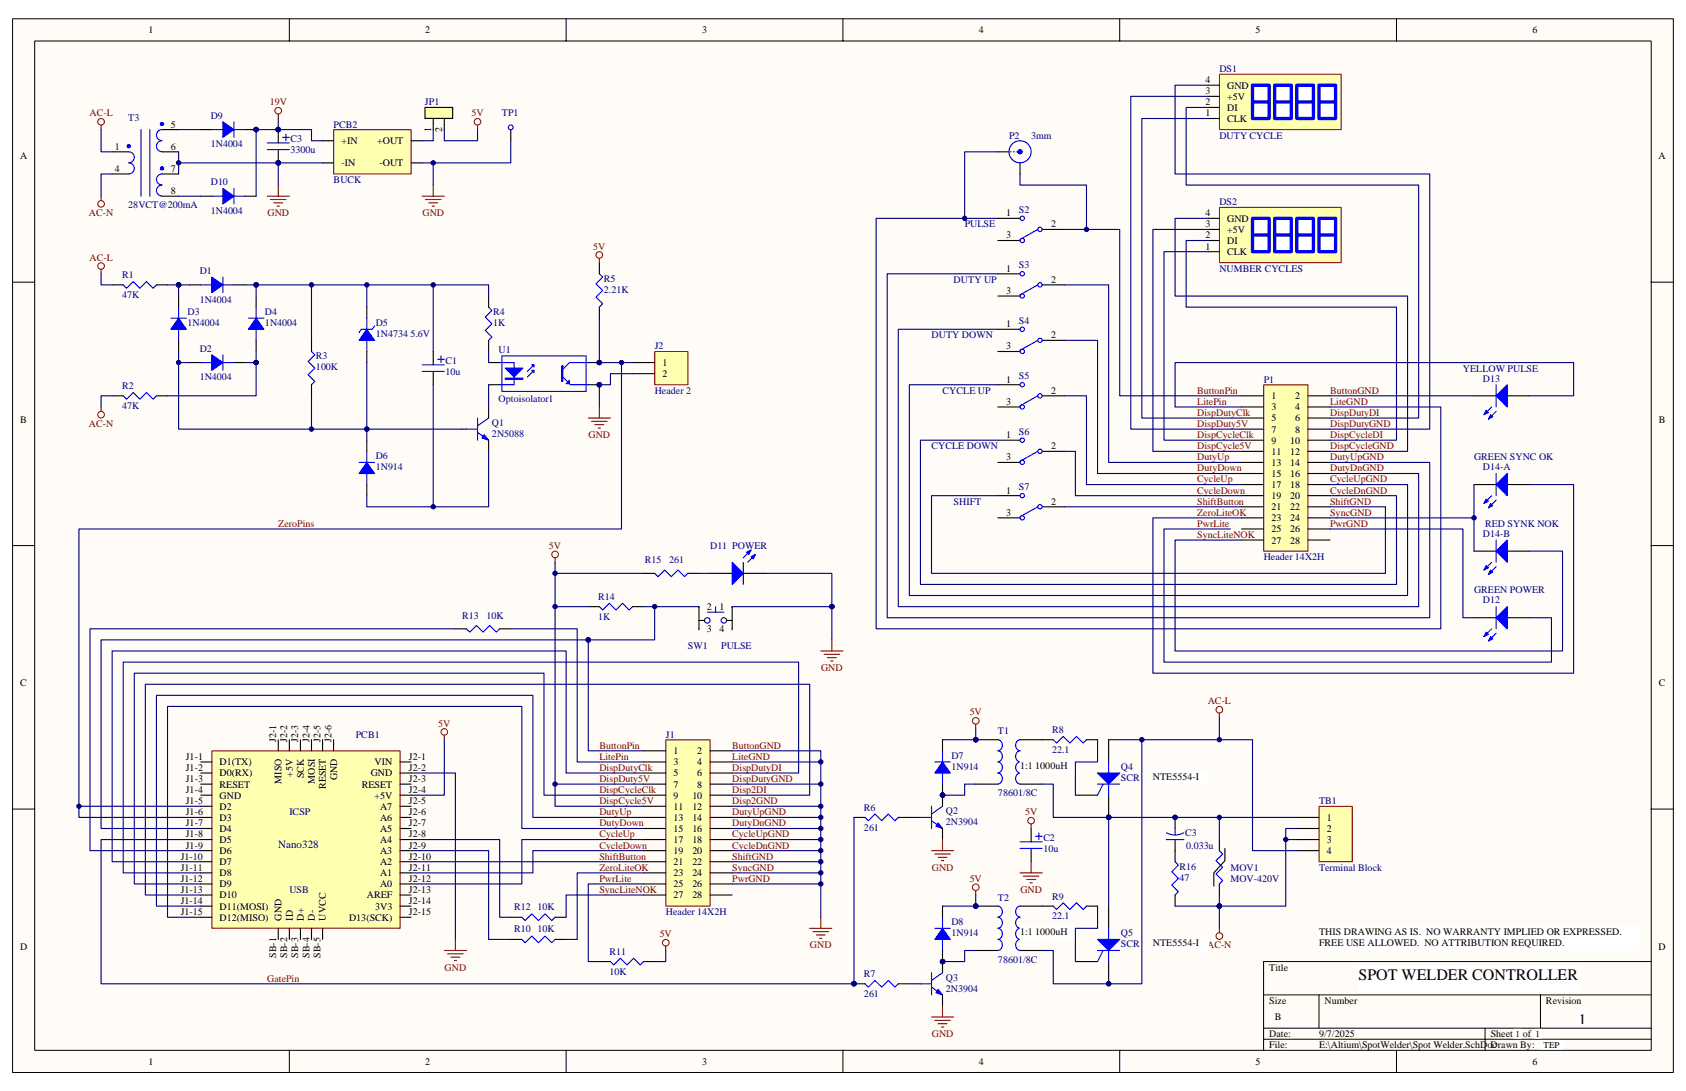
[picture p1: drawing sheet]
<svg xmlns="http://www.w3.org/2000/svg" width="432mm" height="279mm" viewBox="0 0 432 279" stroke-linecap="round" stroke-linejoin="round" font-family="sans-serif">
<path d="M3.2 4.8h425.4v269.9h-425.4z" fill="#fffcf8"/>
<path d="M3.2 4.8h425.4v269.9h-425.4z" fill="none" stroke="#000" stroke-width=".26"/>
<path d="M8.9 10.5h414v258.5h-414z" fill="#fffcf8"/>
<g fill="none" stroke="#000" stroke-width=".26">
<path d="M8.9 10.5h414v258.5h-414zM74.1 4.8v5.7M145 4.8v5.7M215.9 4.8v5.7M286.8 4.8v5.7M357.7 4.8v5.7M3.2 72.3h5.7M422.9 72.3h5.6M3.2 139.7h5.7M422.9 139.7h5.6M3.2 207.2h5.7M422.9 207.2h5.6"/>
<path d="M323.6 254.8h99.3M337.8 254.8v8.5M394.5 254.8v8.5M422.9 246.3h-99.3v22.7M74.1 269v5.7M145 269v5.7M215.9 269v5.7M286.8 269v5.7M323.6 263.3h99.3M323.6 266.1h99.3M357.7 269v5.7M380.3 263.3v5.7"/>
</g>
<path d="M111 28.2v5M111 28.2l-1 1.5M111 28.2l.9 1.5M113.8 28.2v5M113.8 28.2l-.9 1.5M113.8 28.2l.9 1.5" fill="none" stroke="#000" stroke-width=".28"/>
<path d="M108.8 27.5v2.8h7.1v-2.8z" fill-rule="evenodd" fill="#ffffb0" stroke="#000" stroke-width=".28"/>
<g fill="none" stroke="#00f" stroke-width=".28">
<path d="M33 38.9a1.41 1.41 0 0 1 1.4 1.4 1.41 1.41 0 0 1-1.4 1.4M41.5 36a1.4 1.4 0 0 0-1.4 1.5 1.4 1.4 0 0 0 1.4 1.3M41.5 33.2a1.41 1.41 0 0 0-1.4 1.4 1.41 1.41 0 0 0 1.4 1.4M54.3 33.2h2.8M59.9 33.2h2.9M59.9 31.2v4M68.4 36.6h5.7M68.4 38.3h5.7M72.4 35.2h1.7M73.2 34.3v1.7M33 41.7a1.41 1.41 0 0 1 1.4 1.4 1.41 1.41 0 0 1-1.4 1.4M41.5 44.6a1.42 1.42 0 0 0-1.4 1.4 1.42 1.42 0 0 0 1.4 1.4 1.41 1.41 0 0 0-1.4 1.4 1.41 1.41 0 0 0 1.4 1.4"/>
<path d="M54.3 50.2h2.8M59.9 48.3v3.9M59.9 50.2h2.9M31.6 73l.8 .8 1.7-1.7 1.7 1.7 1.7-1.7 1.7 1.7 .9-.8M45.7 78.7v2.8M51.4 73h2.9M57.1 73h2.8M57.1 71v4M65.6 78.7v2.8M125.1 78.7l.9 .8-1.7 1.7 1.7 1.7-1.7 1.7 1.7 1.7-.9 .9M153.5 70.1l.8 .9-1.7 1.7 1.7 1.7-1.7 1.7 1.7 1.7-.8 .9M43.8 81.5h3.9"/>
<path d="M45.7 84.3v2.9M51.4 92.9h2.9M57.1 90.9v3.9M57.1 92.9h2.8M63.6 81.5h4M65.6 84.3v2.9M79.8 90l.8 .9-1.7 1.7 1.7 1.7-1.7 1.7 1.7 1.7-.8 .8M93.9 81.5v2.8M93.9 87.2v2.8M95.9 83.5l-.5 .8h-2.9l-.5 .9M108.1 93.4h5.7M108.1 95.1h5.7"/>
<path d="M112.1 92h1.7M112.9 91.1v1.8M128 92.9h3.7v5.6h-3.7M128.5 91.1h21.6v9.1h-21.6zM136.8 94.8l-1.7 1.7M136.8 93.4l-1.7 1.7M144.1 96.5l2 2h4.6M150.7 92.9h-4.9l-1.7 1.7M31.6 101.4l.8 .8 1.7-1.7 1.7 1.7 1.7-1.7 1.7 1.7 .9-.8M92 118.4h3.9M93.9 115.6v2.8M119.5 109.9h2.8"/>
<path d="M122.3 107.1v5.6M122.3 110.7l2.8 2M125.1 107.1l-2.8 2M93.9 121.3v2.8M153.5 155.4l.8 .8 1.7-1.7 1.8 1.7 1.6-1.7 1.7 1.7 .9-.8M167.7 146.8l.8 .9 1.7-1.7 1.7 1.7 1.7-1.7 1.7 1.7 .9-.9M181.1 156.8h4.3M183.3 155.4v1.4M190.4 144v5.7M192.3 140.9l-1.9 2M193.5 142l-2 2M119.5 161l.8 .9 1.7-1.7 1.7 1.7 1.7-1.7 1.7 1.7 .9-.9"/>
<path d="M239.4 195.1h4M241.4 192.3v2.8M241.4 198v2.8M255.6 189.4a1.44 1.44 0 0 1 1.1 1.4 1.44 1.44 0 0 1-1.1 1.5 1.45 1.45 0 0 1 1.1 1.4 1.45 1.45 0 0 1-1.1 1.4M255.6 195.1a1.43 1.43 0 0 1 1.1 1.4 1.43 1.43 0 0 1-1.1 1.4M255.6 198a1.44 1.44 0 0 1 1.1 1.4 1.44 1.44 0 0 1-1.1 1.4M261.2 189.4a1.44 1.44 0 0 0-1.1 1.4 1.44 1.44 0 0 0 1.1 1.5 1.46 1.46 0 0 0-1.1 1.4 1.46 1.46 0 0 0 1.1 1.4M261.2 195.1a1.43 1.43 0 0 0-1.1 1.4 1.43 1.43 0 0 0 1.1 1.4M261.2 198a1.44 1.44 0 0 0-1.1 1.4 1.44 1.44 0 0 0 1.1 1.4M269.7 189.4l.9 .9 1.7-1.7 1.7 1.7 1.7-1.7 1.7 1.7 .9-.9M283.9 195.1v8.5M221.6 209.3l.8 .9 1.7-1.7 1.7 1.7 1.7-1.7 1.7 1.7 .9-.9"/>
<path d="M235.7 209.3h2.9M238.6 210.2l2.8 2M238.6 206.5v5.7M241.4 206.5l-2.8 2M261.2 215.6h5.7M261.2 217.3h5.7M265.2 214.2h1.7M266.1 213.3v1.7M281.1 200.8h5.7M282.5 200.8l-1.4 2.8M298.7 215h4.5M298.7 213.3a4.5 4.5 0 0 0 4.4 0"/>
<path d="M300.9 212.2v1.7M312.3 217.8l.8 .9-1.7 1.7 1.7 1.7-1.7 1.7 1.7 1.7-.8 .9M133.6 234.9l.9 .9 1.7-1.8 1.7 1.8 1.7-1.8 1.7 1.8 .9-.9M239.4 237.7h4M241.4 234.9v2.8M255.6 232.1a1.44 1.44 0 0 1 1.1 1.4 1.44 1.44 0 0 1-1.1 1.4M255.6 234.9a1.43 1.43 0 0 1 1.1 1.4 1.43 1.43 0 0 1-1.1 1.4 1.46 1.46 0 0 1 1.1 1.4 1.46 1.46 0 0 1-1.1 1.5 1.45 1.45 0 0 1 1.1 1.4 1.45 1.45 0 0 1-1.1 1.4M261.2 232.1a1.44 1.44 0 0 0-1.1 1.4 1.44 1.44 0 0 0 1.1 1.4M261.2 234.9a1.43 1.43 0 0 0-1.1 1.4 1.43 1.43 0 0 0 1.1 1.4 1.47 1.47 0 0 0-1.1 1.4 1.47 1.47 0 0 0 1.1 1.5 1.46 1.46 0 0 0-1.1 1.4 1.46 1.46 0 0 0 1.1 1.4M269.7 232.1l.9 .8 1.7-1.7 1.7 1.7 1.7-1.7 1.7 1.7 .9-.8M283.9 237.7v8.6M300.9 220.7l.9 .9-1.7 1.6 1.7 1.8-1.7 1.7 1.7 1.7-.9 .8"/>
<path d="M133.6 240.6l.9 .8 1.7-1.7 1.7 1.7 1.7-1.7 1.7 1.7 .9-.8M156.3 246.3l.9 .8 1.7-1.7 1.7 1.7 1.7-1.7 1.7 1.7 .8-.8M221.6 251.9l.8 .9 1.7-1.7 1.7 1.7 1.7-1.7 1.7 1.7 .9-.9M235.7 251.9h2.9M238.6 252.8l2.8 2M238.6 249.1v5.7M241.4 240.6v2.8M241.4 249.1l-2.8 2M281.1 243.4h5.7M282.5 243.4l-1.4 2.9"/>
<circle cx="181.1" cy="158.9" r=".7"/>
<circle cx="185.4" cy="158.9" r=".7"/>
</g>
<g fill="#00f" stroke="#00f" stroke-width=".28">
<path d="M281.1 198h5.7l-2.9 2.8z"/>
<path d="M281.1 240.6h5.7l-2.9 2.8z"/>
<path d="M129.4 94.3h4.5l-2.2 2.2z"/>
<path d="M136.2 93.4h.6v.6z"/>
<path d="M136.2 94.8h.6v.6z"/>
<path d="M145.8 97.4v.9h-.8z"/>
<path d="M187.5 144l2.9 2.8-2.9 2.9z"/>
<path d="M192.3 142.6l1.2-.6-.6 1.1z"/>
<path d="M191.2 141.4l1.1-.5-.5 1.1z"/>
<path d="M54.3 71l2.8 2-2.8 2z" fill-rule="evenodd"/>
<path d="M54.3 90.9l2.8 2-2.8 1.9z" fill-rule="evenodd"/>
<path d="M45.7 81.5l2 2.8h-3.9z" fill-rule="evenodd"/>
<path d="M65.6 81.5l2 2.8h-4z" fill-rule="evenodd"/>
<path d="M57.1 31.2l2.8 2-2.8 2z" fill-rule="evenodd"/>
<path d="M57.1 48.3l2.8 1.9-2.8 2z" fill-rule="evenodd"/>
<path d="M241.4 195.1l2 2.9h-4z" fill-rule="evenodd"/>
<path d="M241.4 237.7l2 2.9h-4z" fill-rule="evenodd"/>
<path d="M93.9 84.3l2 2.9h-3.9z" fill-rule="evenodd"/>
<path d="M124 111.3l1.1 1.4-1.7-.5z" fill-rule="evenodd"/>
<path d="M240.3 210.8l1.1 1.4-1.7-.6z" fill-rule="evenodd"/>
<path d="M240.3 253.4l1.1 1.4-1.7-.6z" fill-rule="evenodd"/>
<path d="M129.4 96.8h4.5v.3h-4.5z" fill-rule="evenodd"/>
<path d="M143.8 93.7v4h.3v-4z" fill-rule="evenodd"/>
<path d="M93.9 118.4l2 2.9h-3.9z" fill-rule="evenodd"/>
</g>
<g fill="none" stroke="#000" stroke-width=".28">
<path d="M28.7 38.9h4.3M41.5 33.2h4.2M41.5 38.9h4.2M51.4 33.2h2.9M62.8 33.2h2.8M71.3 33.2v3.4M71.3 38.3v3.4M28.7 44.6h4.3M41.5 50.2h4.2M41.5 44.6h4.2M51.4 50.2h2.9M62.8 50.2h2.8"/>
<path d="M28.7 73h2.9M40.1 73h2.8M45.7 75.8v2.9M48.6 73h2.8M59.9 73h2.9M65.6 75.8v2.9M93.9 78.7v2.8M125.1 75.8v2.9M153.5 67.3v2.8M153.5 78.7v2.8M45.7 87.2v2.8M48.6 92.9h2.8"/>
<path d="M59.9 92.9h2.9M65.6 87.2v2.8M79.8 87.2v2.8M79.8 98.5v2.9M93.9 90v2.9M111 90v3.4M111 95.1v3.4M125.1 87.2v2.8M125.1 92.9h2.9M125.1 98.5h2.9M150.7 98.5h2.8M150.7 92.9h2.8"/>
<path d="M28.7 101.4h2.9M40.1 101.4h2.8M93.9 112.7v2.9M118 109.9h1.5M125.1 104.2v2.9M125.1 112.7v2.9M93.9 124.1v2.8M150.7 155.4h2.8M162 155.4h2.8M164.8 146.8h2.9M176.2 146.8h2.8M179 158.9h1.4"/>
<path d="M179 155.4v5.6M179 155.4h.1M181.8 146.8h5.7M186.1 158.9h1.4M187.5 155.4h.1M187.5 155.4v5.6M190.4 146.8h5.6M116.6 161h2.9M128 161h2.8M179 161h.1M187.5 161h.1M241.4 189.4v2.9"/>
<path d="M249.9 189.4h5.7M261.2 189.4h8.5M278.3 189.4h2.8M283.9 189.4v5.7M218.7 209.3h2.9M230.1 209.3h2.8M234.3 209.3h1.4M241.4 200.8v5.7M241.4 212.2v2.8M249.9 200.8h5.7M261.2 200.8h5.7M264.1 212.2v3.4"/>
<path d="M264.1 217.3v3.4M275.4 203.6h5.7M283.9 203.6v5.7M300.9 209.3v2.9M300.9 215v5.7M312.3 215v2.8M313.7 217.3v3.1l-2.8 3.1v3.4M130.8 234.9h2.8M142.2 234.9h2.8M241.4 232.1v2.8M249.9 232.1h5.7M261.2 232.1h8.5"/>
<path d="M278.3 232.1h2.8M283.9 232.1v5.6M300.9 229.2v2.9M312.3 226.4v2.8M130.8 240.6h2.8M142.2 240.6h2.8M153.5 246.3h2.8M164.8 246.3h2.9M218.7 251.9h2.9M230.1 251.9h2.8M234.3 251.9h1.4M241.4 243.4v5.7"/>
<path d="M241.4 254.8v2.8M249.9 243.4h5.7M261.2 243.4h5.7M275.4 246.3h5.7M283.9 246.3v5.6"/>
</g>
<g fill="#000080" stroke="#000080" stroke-width=".26">
<circle cx="65.6" cy="33.2" r=".57"/>
<circle cx="241.4" cy="203.6" r=".56"/>
<circle cx="241.4" cy="246.2" r=".56"/>
<circle cx="218.7" cy="251.9" r=".56"/>
<circle cx="71.3" cy="33.2" r=".56"/>
<circle cx="71.3" cy="41.7" r=".55"/>
<circle cx="283.9" cy="209.3" r=".56"/>
<circle cx="283.9" cy="251.9" r=".56"/>
<circle cx="249.9" cy="189.4" r=".56"/>
<circle cx="249.9" cy="232" r=".56"/>
<circle cx="153.5" cy="92.8" r=".55"/>
<circle cx="153.5" cy="98.5" r=".56"/>
<circle cx="301" cy="209.3" r=".56"/>
<circle cx="79.8" cy="73" r=".56"/>
<circle cx="93.9" cy="73" r=".56"/>
<circle cx="111" cy="73" r=".57"/>
<circle cx="93.9" cy="109.9" r=".56"/>
<circle cx="79.8" cy="109.9" r=".56"/>
<circle cx="111" cy="129.8" r=".56"/>
</g>
<path d="M36.1 33.2v17M38.4 33.2v17" fill="none" stroke="#0000bf" stroke-width=".28"/>
<path d="M32.9 37.4h.2v.1h-.2zM41.4 31.7h.2v.2h-.2zM41.5 43l-.1 .2h.2l-.1-.2" fill="none" stroke="#00f" stroke-width=".85"/>
<g fill="none" stroke="#000080" stroke-width=".28">
<path d="M45.7 38.9v5.7M45.7 33.2h5.7M45.7 50.2h5.7M79.8 73v14.2M93.9 73v5.7M111 73v17M45.7 90v19.9h72.3M93.9 92.9v19.8M111 98.5v31.3M125.1 90v2.9M125.1 98.5v5.7M79.8 101.4v8.5"/>
<path d="M125.1 115.6v14.2h-31.2v-2.9M249.9 200.8h-2.8v2.8h-5.7M249.9 243.4h-2.8v2.9h-5.7"/>
</g>
<g fill="none" stroke="#800000" stroke-width=".26">
<circle cx="71.3" cy="28.4" r=".85"/>
<circle cx="153.5" cy="65.3" r=".85"/>
<circle cx="249.9" cy="184.6" r=".85"/>
<circle cx="264.1" cy="210.2" r=".84"/>
<circle cx="249.9" cy="227.2" r=".85"/>
</g>
<g fill="none" stroke="#800000" stroke-width=".28">
<path d="M71.3 29.2v1.2M68.4 50.2h5.7M69.3 51.1h3.9M70.1 51.9h2.3M71 52.8h.5M71.3 47.4v2.8M153.5 66.1v1.2M150.7 107.1h5.6M151.5 107.9h4M152.4 108.8h2.2M153.2 109.6h.6M153.5 104.2v2.9"/>
<path d="M249.9 185.5v1.1M238.6 217.8h5.6M239.4 218.7h4M240.3 219.6h2.2M241.4 215v2.8M264.1 211v1.2M241.1 220.4h.6M249.9 228.1v1.1M261.2 223.5h5.7M262.1 224.4h4M263 225.2h2.2M263.8 226.1h.6"/>
<path d="M264.1 220.7v2.8M241.4 257.6v2.9M238.6 260.5h5.6M239.4 261.3h4M240.3 262.2h2.2M241.1 263h.6"/>
</g>
<path d="M54.3 192.3h48.2v45.4h-48.2z" fill="#ffffb0"/>
<path d="M54.3 192.3h48.2v45.4h-48.2z" fill="none" stroke="#800000" stroke-width=".26"/>
<g fill="none" stroke="#000" stroke-width=".28">
<path d="M51.4 198h2.9M51.4 195.1h2.9M71.3 189.4v2.9M74.1 189.4v2.9M76.9 189.4v2.9M79.8 189.4v2.9M82.6 189.4v2.9M85.4 189.4v2.9M102.4 198h2.9M102.4 195.1h2.9M51.4 217.8h2.9M51.4 215h2.9"/>
<path d="M51.4 212.2h2.9M51.4 209.3h2.9M51.4 206.5h2.9M51.4 203.6h2.9M51.4 200.8h2.9M102.4 217.8h2.9M102.4 215h2.9M102.4 212.2h2.9M102.4 209.3h2.9M102.4 206.5h2.9M102.4 203.6h2.9M102.4 200.8h2.9"/>
<path d="M51.4 234.9h2.9M51.4 232.1h2.9M51.4 229.2h2.9M51.4 226.4h2.9M51.4 223.5h2.9M51.4 220.7h2.9M71.3 237.7v2.9M74.1 237.7v2.9M76.9 237.7v2.9M79.8 237.7v2.9M82.6 237.7v2.9M102.4 234.9h2.9"/>
<path d="M102.4 232.1h2.9M102.4 229.2h2.9M102.4 226.4h2.9M102.4 223.5h2.9M102.4 220.7h2.9"/>
</g>
<path d="M85.5 33.2h19.8v11.4h-19.8z" fill="#ffffb0"/>
<path d="M85.4 33.2h19.9v11.4h-19.9z" fill="none" stroke="#800000" stroke-width=".26"/>
<path d="M82.6 36h2.8M105.3 36h2.8M82.6 41.7h2.8M105.3 41.7h2.8" fill="none" stroke="#000" stroke-width=".28"/>
<path d="M337.8 206.5h8.5v14.2h-8.5z" fill="#ffffb0"/>
<path d="M337.8 206.5h8.5v14.2h-8.5z" fill="none" stroke="#800000" stroke-width=".26"/>
<path d="M332.1 209.3h5.7M332.1 212.2h5.7M332.1 215h5.7M332.1 217.8h5.7" fill="none" stroke="#000" stroke-width=".28"/>
<path d="M170.5 189.5h11.4v42.6h-11.4z" fill="#ffffb0"/>
<g fill="none" stroke="#800000" stroke-width=".26">
<path d="M170.5 189.5h11.4v42.6h-11.4z"/>
<circle cx="25.9" cy="31.2" r=".84"/>
<circle cx="122.3" cy="31.2" r=".84"/>
<circle cx="25.9" cy="52.2" r=".84"/>
<circle cx="25.9" cy="68.1" r=".84"/>
<circle cx="25.9" cy="106.2" r=".85"/>
</g>
<g fill="none" stroke="#000" stroke-width=".28">
<path d="M130.8 33.2v2.8M164.8 192.3h5.7M164.8 195.1h5.7M164.8 198h5.7M181.8 192.3h5.7M181.8 195.1h5.7M181.8 198h5.7M164.8 200.8h5.7M164.8 203.6h5.7M164.8 206.5h5.7M164.8 209.3h5.7M164.8 212.2h5.7"/>
<path d="M164.8 215h5.7M164.8 217.8h5.7M181.8 200.8h5.7M181.8 203.6h5.7M181.8 206.5h5.7M181.8 209.3h5.7M181.8 212.2h5.7M181.8 215h5.7M181.8 217.8h5.7M164.8 220.7h5.7M164.8 223.5h5.7M164.8 226.4h5.7"/>
<path d="M164.8 229.2h5.7M181.8 220.7h5.7M181.8 223.5h5.7M181.8 226.4h5.7M181.8 229.2h5.7"/>
</g>
<path d="M25.9 32.1v1.1M122.3 32.1v1.1M25.9 50.2v1.2M108.1 50.2h5.7M109 51.1h3.9M109.8 51.9h2.3M110.7 52.8h.6M111 47.4v2.8M25.9 69v1.1M25.9 104.2v1.1" fill="none" stroke="#800000" stroke-width=".28"/>
<path d="M25.9 33.2v5.7h2.8M111 33.2v2.8h-2.9M113.8 33.2v2.8h8.5v-2.8M130.8 36v5.7h-22.7M28.7 44.6h-2.8v5.6M45.7 41.7h25.6M111 41.7v5.7M25.9 70.1v2.9h2.8M28.7 101.4h-2.8v2.8" fill="none" stroke="#000080" stroke-width=".28"/>
<g fill="#000080" stroke="#000080" stroke-width=".26">
<circle cx="71.3" cy="41.7" r=".55"/>
<circle cx="45.8" cy="41.7" r=".56"/>
<circle cx="111" cy="41.7" r=".56"/>
</g>
<circle cx="130.8" cy="32.6" r=".62" fill="none" stroke="#00f" stroke-width=".28"/>
<path d="M167.7 90.1h8.5v8.4h-8.5z" fill="#ffffb0"/>
<g fill="none" stroke="#800000" stroke-width=".26">
<path d="M167.7 90h8.5v8.5h-8.5z"/>
<circle cx="142.2" cy="142" r=".85"/>
<circle cx="113.8" cy="187.4" r=".84"/>
<circle cx="312.3" cy="181.8" r=".85"/>
<circle cx="312.3" cy="239.7" r=".85"/>
<circle cx="170.5" cy="241.4" r=".85"/>
</g>
<g fill="none" stroke="#000" stroke-width=".28">
<path d="M255.6 38.9h2.8M255.6 55.9h5.6M261.2 41.7v2.9M266.9 58.8h5.7M255.6 61.6h5.6M255.6 75.8h5.6M255.6 70.1h5.6M266.9 73h5.7M162 92.9h5.7M162 95.7h5.7M255.6 90h5.6M255.6 84.3h5.6"/>
<path d="M255.6 98.5h5.6M266.9 87.2h5.7M255.6 104.2h5.6M255.6 118.4h5.6M255.6 112.7h5.6M266.9 101.4h5.7M266.9 115.6h5.7M377.5 101.4h5.7M386 101.4h5.7M255.6 132.6h5.6M255.6 126.9h5.6M266.9 129.8h5.7"/>
<path d="M377.5 124.1h5.7M386 124.1h5.7M377.5 158.2h5.7M377.5 141.1h5.7M386 158.2h5.7M386 141.1h5.7"/>
</g>
<g fill="none" stroke="#800000" stroke-width=".28">
<path d="M142.2 142.9v1.1M210.2 166.7h5.7M211.1 167.6h3.9M211.9 168.4h2.3M212.7 169.3h.6M213 163.9v2.8M113.8 188.3v1.1M312.3 182.6v1.2M207.4 237.7h5.6M208.2 238.6h4M209.1 239.4h2.2M210.2 234.9v2.8"/>
<path d="M312.3 237.7v1.2M113.8 243.4h5.7M114.6 244.3h4M115.5 245.1h2.3M116.4 246h.5M116.6 240.6v2.8M170.5 242.3v1.1M209.9 240.3h.6"/>
</g>
<g fill="none" stroke="#000080" stroke-width=".28">
<path d="M71.3 33.2h8.5v2.8h2.8M71.3 33.2h-5.7v17M71.3 30.4v2.8M82.6 41.7h-11.3v5.7M42.9 73h5.7M45.7 73v2.8M62.8 73h2.8M65.6 73h59.5v2.8M65.6 73v2.8M45.7 92.9h2.9M62.8 92.9h2.8M65.6 92.9v8.5h-22.7"/>
<path d="M65.6 90v2.9M153.5 81.5v11.4h8.5M153.5 98.5v5.7M159.2 92.9v42.6h-139v73.8h31.2M142.2 155.4h8.5M142.2 144v62.5h22.6M142.2 146.8h22.6M164.8 155.4h14.2M167.7 155.4v8.5h-17M179 146.8h2.8M116.6 161h-93.5v56.8h28.3M130.8 161h17v34.1h17"/>
<path d="M150.7 163.9v28.4h14.1M150.7 163.9h-124.8v48.3h25.5M105.3 198h11.3v42.6M113.8 189.4v14.2h-8.5M164.8 198h-19.8v-31.3h-116.3v54h22.7M187.5 198h17v-28.4h-172.9v53.9h19.8M249.9 186.6v2.8h-8.5M312.3 183.8v5.6M20.2 206.5h31.2M51.4 215h-25.5v36.9h192.8M105.3 215h22.7v19.9h2.8M105.3 217.8h19.8v22.8h5.7"/>
<path d="M142.2 200.8h22.6M164.8 217.8h-28.3v5.7h-31.2M164.8 209.3h-28.3v-31.2h-96.4v54h11.3M164.8 215h-31.2v11.4h-28.3M164.8 203.6h-25.5v-31.2h-104.9v54h17M164.8 212.2h-31.2v-31.3h-90.7v54h8.5M187.5 203.6h19.9v-28.4h-170.2v54h14.2M312.3 209.3v5.7M329.3 215h2.8M332.1 209.3h-48.2v22.8M105.3 220.7h59.5M164.8 223.5h-17v17.1h-2.8"/>
<path d="M164.8 226.4h-14.1v19.9h2.8M164.8 229.2h-19.8v5.7M300.9 232.1h11.4v5.6M170.5 243.4v2.9h-2.8M232.9 251.9h1.4"/>
</g>
<g fill="#000080" stroke="#000080" stroke-width=".26">
<circle cx="65.6" cy="73" r=".57"/>
<circle cx="45.7" cy="73" r=".57"/>
<circle cx="45.8" cy="92.8" r=".56"/>
<circle cx="65.6" cy="92.8" r=".56"/>
<circle cx="249.9" cy="189.4" r=".56"/>
<circle cx="312.3" cy="189.4" r=".56"/>
<circle cx="283.9" cy="209.3" r=".56"/>
<circle cx="312.3" cy="209.3" r=".55"/>
<circle cx="312.3" cy="232" r=".56"/>
<circle cx="329.3" cy="215" r=".56"/>
<circle cx="71.3" cy="33.2" r=".56"/>
<circle cx="71.3" cy="41.7" r=".55"/>
<circle cx="65.6" cy="33.2" r=".57"/>
<circle cx="153.5" cy="92.8" r=".55"/>
<circle cx="153.5" cy="98.5" r=".56"/>
<circle cx="159.2" cy="92.8" r=".55"/>
<circle cx="20.2" cy="206.5" r=".56"/>
<circle cx="218.7" cy="251.9" r=".56"/>
<circle cx="142.2" cy="200.8" r=".56"/>
<circle cx="142.2" cy="155.3" r=".56"/>
<circle cx="150.7" cy="163.9" r=".56"/>
<circle cx="167.7" cy="155.3" r=".56"/>
<circle cx="142.2" cy="146.8" r=".56"/>
</g>
<g fill="none" stroke="#00f" stroke-width=".28">
<path d="M258.7 38.9h.3M259.5 38.9h.3M260.4 38.9h.3M265.8 58.8l-4.6 2.5M265.8 73l-4.6 2.5M265.8 87.2l-4.6 2.5M383.2 98.5v5.7M265.8 101.4l-4.6 2.5M265.8 115.6l-4.6 2.5M382 104.2l-2 2M383.2 105.3l-2 2M265.8 129.8l-4.6 2.5"/>
<path d="M382 126.9l-2 2M383.2 128.1l-2 2M383.2 121.3v5.6M383.2 138.3v5.7M382 144l-2 2M383.2 145.1l-2 2M383.2 155.4v5.6M382 161l-2 2M383.2 162.2l-2 2"/>
<circle cx="261.2" cy="38.9" r="2.83"/>
<circle cx="261.8" cy="55.9" r=".57"/>
<circle cx="266.4" cy="58.7" r=".56"/>
<circle cx="261.8" cy="70.1" r=".57"/>
<circle cx="261.8" cy="75.8" r=".56"/>
<circle cx="261.8" cy="61.6" r=".56"/>
<circle cx="266.4" cy="73" r=".56"/>
<circle cx="261.8" cy="98.5" r=".57"/>
<circle cx="261.8" cy="84.3" r=".57"/>
<circle cx="261.8" cy="90" r=".56"/>
<circle cx="266.4" cy="87.2" r=".56"/>
<circle cx="261.8" cy="112.7" r=".57"/>
<circle cx="261.8" cy="118.4" r=".56"/>
<circle cx="261.8" cy="104.2" r=".56"/>
<circle cx="266.4" cy="101.4" r=".56"/>
<circle cx="266.4" cy="115.6" r=".56"/>
<circle cx="261.8" cy="126.9" r=".56"/>
<circle cx="261.8" cy="132.6" r=".56"/>
<circle cx="266.4" cy="129.8" r=".56"/>
</g>
<g fill="#00f" stroke="#00f" stroke-width=".28">
<path d="M383.2 158.2l2.8-2.8v5.6z"/>
<path d="M380.6 161.9l.6 .6-1.2 .5z"/>
<path d="M381.8 163l.5 .6-1.1 .6z"/>
<path d="M386 98.5v5.7l-2.8-2.8z"/>
<path d="M380.6 105.1l.6 .5-1.2 .6z"/>
<path d="M381.8 106.2l.5 .6-1.1 .5z"/>
<path d="M383.2 124.1l2.8-2.8v5.6z"/>
<path d="M380.6 127.8l.6 .6-1.2 .5z"/>
<path d="M381.8 128.9l.5 .6-1.1 .6z"/>
<path d="M383.2 141.1l2.8-2.8v5.7z"/>
<path d="M380.6 144.8l.6 .6-1.2 .6z"/>
<path d="M381.8 146l.5 .5-1.1 .6z"/>
<circle cx="261.2" cy="38.9" r=".56"/>
</g>
<path d="M312.3 19h31.2v14.2h-31.2z" fill="#ffffb0"/>
<path d="M312.3 19h31.2v14.2h-31.2z" fill="none" stroke="#800000" stroke-width=".26"/>
<path d="M309.5 30.4h2.8M309.5 21.8h2.8M309.5 24.7h2.8M309.5 27.5h2.8" fill="none" stroke="#000" stroke-width=".28"/>
<path d="M320.8 21.8h4.2v8.6h-4.2z" fill-rule="evenodd" fill="#fff" stroke="#00f" stroke-width=".85"/>
<path d="M321.1 26.1h3.7" fill="none" stroke="#00f" stroke-width=".85"/>
<path d="M326.5 21.8h4.2v8.6h-4.2z" fill-rule="evenodd" fill="#fff" stroke="#00f" stroke-width=".85"/>
<path d="M326.7 26.1h3.7" fill="none" stroke="#00f" stroke-width=".85"/>
<path d="M332.1 21.8h4.3v8.6h-4.3z" fill-rule="evenodd" fill="#fff" stroke="#00f" stroke-width=".85"/>
<path d="M332.4 26.1h3.7" fill="none" stroke="#00f" stroke-width=".85"/>
<path d="M337.8 21.8h4.3v8.6h-4.3z" fill-rule="evenodd" fill="#fff" stroke="#00f" stroke-width=".85"/>
<path d="M338.1 26.1h3.7" fill="none" stroke="#00f" stroke-width=".85"/>
<path d="M312.3 53.1h31.2v14.2h-31.2z" fill="#ffffb0"/>
<path d="M312.3 53.1h31.2v14.2h-31.2z" fill="none" stroke="#800000" stroke-width=".26"/>
<path d="M309.5 55.9h2.8M309.5 58.8h2.8M309.5 64.5h2.8M309.5 61.6h2.8" fill="none" stroke="#000" stroke-width=".28"/>
<path d="M320.8 55.9h4.2v8.6h-4.2z" fill-rule="evenodd" fill="#fff" stroke="#00f" stroke-width=".85"/>
<path d="M321.1 60.2h3.7" fill="none" stroke="#00f" stroke-width=".85"/>
<path d="M326.5 55.9h4.2v8.6h-4.2z" fill-rule="evenodd" fill="#fff" stroke="#00f" stroke-width=".85"/>
<path d="M326.7 60.2h3.7" fill="none" stroke="#00f" stroke-width=".85"/>
<path d="M332.1 55.9h4.3v8.6h-4.3z" fill-rule="evenodd" fill="#fff" stroke="#00f" stroke-width=".85"/>
<path d="M332.4 60.2h3.7" fill="none" stroke="#00f" stroke-width=".85"/>
<path d="M337.8 55.9h4.3v8.6h-4.3z" fill-rule="evenodd" fill="#fff" stroke="#00f" stroke-width=".85"/>
<path d="M338.1 60.2h3.7" fill="none" stroke="#00f" stroke-width=".85"/>
<g fill="none" stroke="#000080" stroke-width=".28">
<path d="M187.5 192.3h22.7v42.6M187.5 195.1h22.7M187.5 209.3h22.7M187.5 200.8h22.7M187.5 206.5h22.7M187.5 212.2h22.7M187.5 215h22.7M187.5 217.8h22.7M232.9 209.3h1.4M187.5 220.7h22.7M187.5 223.5h22.7M187.5 226.4h22.7"/>
<path d="M249.9 229.2v2.9h-8.5"/>
</g>
<g fill="#000080" stroke="#000080" stroke-width=".26">
<circle cx="249.9" cy="232" r=".56"/>
<circle cx="210.2" cy="195.1" r=".56"/>
<circle cx="210.2" cy="200.8" r=".56"/>
<circle cx="210.2" cy="206.5" r=".56"/>
<circle cx="210.2" cy="209.3" r=".56"/>
<circle cx="210.2" cy="212.2" r=".56"/>
<circle cx="210.2" cy="215" r=".57"/>
<circle cx="210.2" cy="217.8" r=".57"/>
<circle cx="210.2" cy="220.7" r=".56"/>
<circle cx="210.2" cy="223.5" r=".56"/>
<circle cx="210.2" cy="226.4" r=".56"/>
</g>
<path d="M323.7 98.6h11.3v42.5h-11.3z" fill="#ffffb0"/>
<path d="M323.6 98.6h11.4v42.5h-11.4z" fill="none" stroke="#800000" stroke-width=".26"/>
<g fill="none" stroke="#000" stroke-width=".28">
<path d="M318 101.4h5.6M318 104.2h5.6M318 107.1h5.6M318 109.9h5.6M318 112.7h5.6M318 115.6h5.6M318 118.4h5.6M335 101.4h5.6M335 104.2h5.6M335 107.1h5.6M335 109.9h5.6M335 112.7h5.6"/>
<path d="M335 115.6h5.6M335 118.4h5.6M318 121.3h5.6M318 124.1h5.6M318 126.9h5.6M318 129.8h5.6M318 132.6h5.6M318 135.5h5.6M318 138.3h5.6M335 121.3h5.6M335 124.1h5.6M335 126.9h5.6"/>
<path d="M335 129.8h5.6M335 132.6h5.6M335 135.5h5.6M335 138.3h5.6"/>
</g>
<g fill="none" stroke="#000080" stroke-width=".28">
<path d="M255.6 38.9h-8.5v17M309.5 21.8h-8.6v22.8h65.3v65.3h-25.6M309.5 27.5h-5.7v19.9h59.5v59.7h-22.7M309.5 24.7h-19.9v85.2h28.4M309.5 30.4h-17.1v76.7h25.6M255.6 55.9h-31.2v105.1h144.6v-56.8h-28.4M261.2 44.6v2.8h17.1v11.4M272.6 58.8h14.2v42.6h31.2M309.5 55.9h-8.6v19.9h59.6v39.8h-19.9M309.5 58.8h-14.2v56.8h22.7M255.6 70.1h-28.4v88.1h139v-39.8h-25.6M272.6 73h11.3v45.4h34.1"/>
<path d="M309.5 61.6h-5.7v17.1h53.9v34h-17.1M309.5 64.5h-11.4v48.2h19.9M255.6 98.5h-22.7v54h127.6v-28.4h-19.9M255.6 84.3h-25.5v71.1h133.2v-34.1h-22.7M272.6 87.2h8.5v34.1h36.9M255.6 112.7h-19.9v37h122v-22.8h-17.1M272.6 115.6h2.8v11.3h42.6M272.6 101.4h5.7v22.7h39.7M340.6 101.4h36.9M391.7 101.4h11.3v-8.5h-102.1v11.3h17.1M255.6 126.9h-17v19.9h116.2v-17h-14.2M272.6 129.8h45.4"/>
<path d="M315.1 135.5h-17v34.1h99.2v-11.4h-5.6M318 138.3h-17.1v28.4h99.3v-25.6h-8.5M340.6 132.6h36.9M340.6 135.5h34.1v22.7h2.8M377.5 124.1v17M391.7 124.1h11.3v48.3h-107.7v-39.8h22.7M187.5 155.4h25.5M196 146.8h17v8.6M213 155.4v8.5M218.7 209.3v42.6M332.1 212.2h-2.8v19.9h-17v-2.9"/>
</g>
<g fill="#000080" stroke="#000080" stroke-width=".26">
<circle cx="377.5" cy="132.6" r=".56"/>
<circle cx="278.3" cy="58.7" r=".57"/>
<circle cx="247.1" cy="55.9" r=".56"/>
<circle cx="218.7" cy="251.9" r=".56"/>
<circle cx="312.3" cy="232" r=".56"/>
<circle cx="213.1" cy="155.3" r=".56"/>
</g>
<path d="M261.3 194.6h14.1v3.4h-14.1z" fill="#fff"/>
<path d="M261.3 194.6h14.1v3.4h-14.1z" fill="none" stroke="#fff" stroke-width=".26"/>
<path d="M261.3 237.2h14.1v3.4h-14.1z" fill="#fff"/>
<path d="M261.3 237.2h14.1v3.4h-14.1z" fill="none" stroke="#fff" stroke-width=".26"/>
<path d="M295.3 197.4h14.2v3.4h-14.2z" fill="#fff"/>
<path d="M295.3 197.4h14.2v3.4h-14.2z" fill="none" stroke="#fff" stroke-width=".26"/>
<path d="M295.3 240.1h14.2v3.3h-14.2z" fill="#fff"/>
<path d="M295.3 240h14.2v3.4h-14.2z" fill="none" stroke="#fff" stroke-width=".26"/>
<path d="M347.8 247.4h56.7v6.5h-56.7z" fill="#fff"/>
<path d="M347.7 247.4h56.8v6.5h-56.8z" fill="none" stroke="#fff" stroke-width=".26"/>
<path d="M387.8 263.6h1.9v2.3h-1.9z" fill="#fff"/>
<path d="M387.7 263.6h2v2.3h-2z" fill="none" stroke="#fff" stroke-width=".26"/>
<path d="M394.5 266.5h5.7v2.2h-5.7z" fill="#fff"/>
<path d="M394.5 266.4h5.7v2.3h-5.7z" fill="none" stroke="#fff" stroke-width=".26"/>
<path d="M403.9 258.8h2.8v3.4h-2.8z" fill="#fff"/>
<path d="M403.9 258.8h2.8v3.4h-2.8z" fill="none" stroke="#fff" stroke-width=".26"/>
<path d="M392.9 263.6h1.9v2.3h-1.9z" fill="#fff"/>
<path d="M392.8 263.6h2v2.3h-2z" fill="none" stroke="#fff" stroke-width=".26"/>
<path d="M337.8 237.2h82.3v6.2h-82.3z" fill="#fff"/>
<path d="M337.8 237.2h82.3v6.2h-82.3z" fill="none" stroke="#fff" stroke-width=".26"/>
<path d="M162 95.7h-5.7v2.8h-2.8M281.1 189.4v5.7h-5.7v8.5M283.9 189.4h36.9v28.4h11.3M292.4 189.4v62.5h-22.7v-8.5h-2.8M266.9 200.8h2.8v8.5h14.2M281.1 232.1v5.6h-5.7v8.6" fill="none" stroke="#000080" stroke-width=".28"/>
<g fill="#000080" stroke="#000080" stroke-width=".26">
<circle cx="292.4" cy="189.4" r=".57"/>
<circle cx="283.9" cy="209.3" r=".56"/>
<circle cx="153.5" cy="98.5" r=".56"/>
</g>
<g font-size="4.1">
<text x="347.9" y="251.1">SPOT WELDER CONTROLLER</text>
<text x="404.3" y="262.4">1</text>
</g>
<text font-size="2.8" fill="#000080" x="71.3" y="217.3">Nano328</text>
<g font-size="2.6">
<text x="38" y="8.5">1</text>
<text x="108.9" y="8.5">2</text>
<text x="179.8" y="8.5">3</text>
<text x="250.7" y="8.5">4</text>
<text x="321.6" y="8.5">5</text>
<text x="392.5" y="8.5">6</text>
<text x="308.7" y="21.3">4</text>
<text x="314.3" y="22.7">GND</text>
<text x="308.7" y="29.8">1</text>
<text x="308.7" y="24.1">3</text>
<text x="308.7" y="27">2</text>
<text x="314.3" y="25.5">+5V</text>
<text x="314.3" y="28.4">DI</text>
<text x="43.8" y="32.7">5</text>
<text x="110.4" y="33.9" transform="rotate(-90 110.4 33.9)">1</text>
<text x="113.2" y="33.9" transform="rotate(-90 113.2 33.9)">2</text>
<text x="314.3" y="31.2">CLK</text>
<text x="5.1" y="40.8">A</text>
<text x="29.4" y="38.3">1</text>
<text x="43.8" y="38.3">6</text>
<text x="87.4" y="36.9">+IN</text>
<text x="96.6" y="36.9">+OUT</text>
<text x="424.8" y="40.8">A</text>
<text x="29.4" y="44">4</text>
<text x="43.8" y="44">7</text>
<text x="87.4" y="42.6">-IN</text>
<text x="97.2" y="42.6">-OUT</text>
<text x="43.8" y="49.7">8</text>
<text x="257.7" y="55.4">1</text>
<text x="269.2" y="58.2">2</text>
<text x="308.7" y="55.4">4</text>
<text x="308.7" y="58.2">3</text>
<text x="314.3" y="56.8">GND</text>
<text x="314.3" y="59.6">+5V</text>
<text x="257.7" y="61.1">3</text>
<text x="308.7" y="63.9">1</text>
<text x="308.7" y="61.1">2</text>
<text x="314.3" y="65.3">CLK</text>
<text x="314.3" y="62.5">DI</text>
<text x="257.7" y="69.6">1</text>
<text x="257.7" y="75.3">3</text>
<text x="269.2" y="72.4">2</text>
<text x="257.7" y="83.8">1</text>
<text x="257.7" y="89.5">3</text>
<text x="269.2" y="86.6">2</text>
<text x="169.7" y="93.7">1</text>
<text x="169.7" y="96.6">2</text>
<text x="257.7" y="98">1</text>
<text x="269.2" y="100.8">2</text>
<text x="257.7" y="103.7">3</text>
<text x="325.6" y="102.3">1</text>
<text x="325.6" y="105.1">3</text>
<text x="325.6" y="107.9">5</text>
<text x="331.7" y="102.3">2</text>
<text x="331.7" y="105.1">4</text>
<text x="331.7" y="107.9">6</text>
<text x="5.2" y="108.3">B</text>
<text x="257.7" y="112.2">1</text>
<text x="325.6" y="110.8">7</text>
<text x="325.6" y="113.6">9</text>
<text x="330.4" y="113.6">10</text>
<text x="331.7" y="110.8">8</text>
<text x="424.9" y="108.3">B</text>
<text x="257.7" y="117.9">3</text>
<text x="269.2" y="115">2</text>
<text x="325.6" y="116.5">11</text>
<text x="325.6" y="119.3">13</text>
<text x="330.4" y="116.5">12</text>
<text x="330.4" y="119.3">14</text>
<text x="325.6" y="122.1">15</text>
<text x="325.6" y="125">17</text>
<text x="330.4" y="122.1">16</text>
<text x="330.4" y="125">18</text>
<text x="257.7" y="126.4">1</text>
<text x="269.2" y="129.2">2</text>
<text x="325.6" y="127.8">19</text>
<text x="325.6" y="130.7">21</text>
<text x="330.4" y="127.8">20</text>
<text x="330.4" y="130.7">22</text>
<text x="257.7" y="132.1">3</text>
<text x="325.6" y="133.5">23</text>
<text x="325.6" y="136.3">25</text>
<text x="330.4" y="133.5">24</text>
<text x="330.4" y="136.3">26</text>
<text x="325.6" y="139.2">27</text>
<text x="330.4" y="139.2">28</text>
<text x="181" y="156.2">2</text>
<text x="181" y="161.9">3</text>
<text x="184.3" y="156.2">1</text>
<text x="184.3" y="161.9">4</text>
<text x="5.2" y="175.8">C</text>
<text x="424.9" y="175.8">C</text>
<text x="70.7" y="190" transform="rotate(-90 70.7 190)">J2-1</text>
<text x="73.6" y="190" transform="rotate(-90 73.6 190)">J2-2</text>
<text x="76.4" y="190" transform="rotate(-90 76.4 190)">J2-3</text>
<text x="79.2" y="190" transform="rotate(-90 79.2 190)">J2-4</text>
<text x="82.1" y="190" transform="rotate(-90 82.1 190)">J2-5</text>
<text x="84.9" y="190" transform="rotate(-90 84.9 190)">J2-6</text>
<text x="47.6" y="197.4">J1-2</text>
<text x="47.6" y="194.6">J1-1</text>
<text x="56.2" y="196">D1(TX)</text>
<text x="95.9" y="196">VIN</text>
<text x="104.7" y="197.4">J2-2</text>
<text x="104.7" y="194.6">J2-1</text>
<text x="172.5" y="193.2">1</text>
<text x="172.5" y="196">3</text>
<text x="178.6" y="193.2">2</text>
<text x="178.6" y="196">4</text>
<text x="261.3" y="196.8">1:1 1000uH</text>
<text x="47.6" y="203.1">J1-4</text>
<text x="47.6" y="200.3">J1-3</text>
<text x="56.2" y="201.7">RESET</text>
<text x="56.2" y="198.8">D0(RX)</text>
<text x="72.1" y="200.7" transform="rotate(-90 72.1 200.7)">MISO</text>
<text x="75" y="198.9" transform="rotate(-90 75 198.9)">+5V</text>
<text x="77.8" y="199.3" transform="rotate(-90 77.8 199.3)">SCK</text>
<text x="80.6" y="200.7" transform="rotate(-90 80.6 200.7)">MOSI</text>
<text x="83.5" y="202.1" transform="rotate(-90 83.5 202.1)">RESET</text>
<text x="86.3" y="199.8" transform="rotate(-90 86.3 199.8)">GND</text>
<text x="92.6" y="201.7">RESET</text>
<text x="94.9" y="198.8">GND</text>
<text x="104.7" y="203.1">J2-4</text>
<text x="104.7" y="200.3">J2-3</text>
<text x="172.5" y="198.8">5</text>
<text x="172.5" y="201.7">7</text>
<text x="178.6" y="198.8">6</text>
<text x="178.6" y="201.7">8</text>
<text x="295.3" y="199.7">NTE5554-I</text>
<text x="47.6" y="208.8">J1-6</text>
<text x="47.6" y="206">J1-5</text>
<text x="56.2" y="207.4">D2</text>
<text x="56.2" y="204.5">GND</text>
<text x="95.9" y="204.5">+5V</text>
<text x="97.3" y="207.4">A7</text>
<text x="104.7" y="208.8">J2-6</text>
<text x="104.7" y="206">J2-5</text>
<text x="172.5" y="204.5">9</text>
<text x="172.5" y="207.4">11</text>
<text x="177.3" y="204.5">10</text>
<text x="177.3" y="207.4">12</text>
<text x="47.6" y="214.5">J1-8</text>
<text x="47.6" y="211.6">J1-7</text>
<text x="56.2" y="215.9">D5</text>
<text x="56.2" y="213">D4</text>
<text x="56.2" y="210.2">D3</text>
<text x="97.3" y="215.9">A4</text>
<text x="97.3" y="213">A5</text>
<text x="97.3" y="210.2">A6</text>
<text x="104.7" y="214.5">J2-8</text>
<text x="104.7" y="211.6">J2-7</text>
<text x="172.5" y="210.2">13</text>
<text x="172.5" y="213">15</text>
<text x="172.5" y="215.9">17</text>
<text x="177.3" y="210.2">14</text>
<text x="177.3" y="213">16</text>
<text x="177.3" y="215.9">18</text>
<text x="339.8" y="210.2">1</text>
<text x="339.8" y="213">2</text>
<text x="339.8" y="215.9">3</text>
<text x="46.3" y="220.2">J1-10</text>
<text x="47.6" y="217.3">J1-9</text>
<text x="56.2" y="221.6">D7</text>
<text x="56.2" y="218.7">D6</text>
<text x="97.3" y="221.6">A2</text>
<text x="97.3" y="218.7">A3</text>
<text x="104.7" y="220.2">J2-10</text>
<text x="104.7" y="217.3">J2-9</text>
<text x="172.5" y="218.7">19</text>
<text x="172.5" y="221.6">21</text>
<text x="177.3" y="218.7">20</text>
<text x="177.3" y="221.6">22</text>
<text x="339.8" y="218.7">4</text>
<text x="46.3" y="225.8">J1-12</text>
<text x="46.3" y="223">J1-11</text>
<text x="56.2" y="227.2">D9</text>
<text x="56.2" y="224.4">D8</text>
<text x="97.3" y="227.2">A0</text>
<text x="97.3" y="224.4">A1</text>
<text x="104.7" y="225.8">J2-12</text>
<text x="104.7" y="223">J2-11</text>
<text x="172.5" y="224.4">23</text>
<text x="172.5" y="227.2">25</text>
<text x="177.3" y="224.4">24</text>
<text x="177.3" y="227.2">26</text>
<text x="46.3" y="231.5">J1-14</text>
<text x="46.3" y="228.7">J1-13</text>
<text x="56.2" y="232.9">D11(MOSI)</text>
<text x="56.2" y="230.1">D10</text>
<text x="93.9" y="230.1">AREF</text>
<text x="96.1" y="232.9">3V3</text>
<text x="104.7" y="231.5">J2-14</text>
<text x="104.7" y="228.7">J2-13</text>
<text x="172.5" y="230.1">27</text>
<text x="177.3" y="230.1">28</text>
<text x="46.3" y="234.4">J1-15</text>
<text x="56.2" y="235.8">D12(MISO)</text>
<text x="72.1" y="235.8" transform="rotate(-90 72.1 235.8)">GND</text>
<text x="75" y="235.8" transform="rotate(-90 75 235.8)">ID</text>
<text x="77.8" y="235.8" transform="rotate(-90 77.8 235.8)">D+</text>
<text x="80.6" y="235.8" transform="rotate(-90 80.6 235.8)">D-</text>
<text x="83.5" y="235.8" transform="rotate(-90 83.5 235.8)">UVCC</text>
<text x="89.4" y="235.8">D13(SCK)</text>
<text x="104.7" y="234.4">J2-15</text>
<text x="261.3" y="239.5">1:1 1000uH</text>
<text x="337.8" y="239.5">THIS DRAWING AS IS. NO WARRANTY IMPLIED OR EXPRESSED.</text>
<text x="5.1" y="243.2">D</text>
<text x="70.7" y="245.3" transform="rotate(-90 70.7 245.3)">SB-1</text>
<text x="73.6" y="245.3" transform="rotate(-90 73.6 245.3)">SB-2</text>
<text x="76.4" y="245.3" transform="rotate(-90 76.4 245.3)">SB-3</text>
<text x="79.2" y="245.3" transform="rotate(-90 79.2 245.3)">SB-4</text>
<text x="82.1" y="245.3" transform="rotate(-90 82.1 245.3)">SB-5</text>
<text x="295.3" y="242.3">NTE5554-I</text>
<text x="337.8" y="242.3">FREE USE ALLOWED. NO ATTRIBUTION REQUIRED.</text>
<text x="424.8" y="243.2">D</text>
<text x="325.1" y="248.6">Title</text>
<text x="325.1" y="257.1">Size</text>
<text x="339.2" y="257.1">Number</text>
<text x="395.9" y="257.1">Revision</text>
<text x="326.5" y="261.3">B</text>
<text x="325.1" y="265.6">Date:</text>
<text x="325.1" y="268.4">File:</text>
<text x="337.8" y="268.4">E:\Altium\SpotWelder\Spot Welder.SchDoc</text>
<text x="337.8" y="265.6">9/7/2025</text>
<text x="381.8" y="268.4">Drawn By:</text>
<text x="381.8" y="265.6">Sheet</text>
<text x="390" y="265.6">of</text>
<text x="38" y="272.7">1</text>
<text x="108.9" y="272.7">2</text>
<text x="179.8" y="272.7">3</text>
<text x="250.7" y="272.7">4</text>
<text x="321.6" y="272.7">5</text>
<text x="392.5" y="272.7">6</text>
</g>
<g font-size="2.6" fill="#000080">
<text x="312.3" y="18.4">DS1</text>
<text x="108.8" y="27">JP1</text>
<text x="128.5" y="29.8">TP1</text>
<text x="32.9" y="31.1">T3</text>
<text x="54" y="30.4">D9</text>
<text x="85.4" y="32.7">PCB2</text>
<text x="258.4" y="35.5">P2</text>
<text x="264.1" y="35.5">3mm</text>
<text x="312.3" y="35.5">DUTY CYCLE</text>
<text x="54" y="37.8">1N4004</text>
<text x="74.4" y="36.3">C3</text>
<text x="74.4" y="39.2">3300u</text>
<text x="54" y="47.4">D10</text>
<text x="85.4" y="46.9">BUCK</text>
<text x="32.9" y="53.4">28VCT@200mA</text>
<text x="312.3" y="52.5">DS2</text>
<text x="54" y="54.8">1N4004</text>
<text x="247.1" y="58.2">PULSE</text>
<text x="261" y="54.5">S2</text>
<text x="31.3" y="71.3">R1</text>
<text x="51.1" y="70.1">D1</text>
<text x="261" y="68.7">S3</text>
<text x="312.3" y="69.6">NUMBER CYCLES</text>
<text x="31.3" y="76.4">47K</text>
<text x="51.1" y="77.5">1N4004</text>
<text x="154.6" y="72.1">R5</text>
<text x="154.6" y="75">2.21K</text>
<text x="244.2" y="72.4">DUTY UP</text>
<text x="48" y="80.7">D3</text>
<text x="48" y="83.5">1N4004</text>
<text x="67.9" y="80.7">D4</text>
<text x="67.9" y="83.5">1N4004</text>
<text x="96.2" y="83.5">D5</text>
<text x="126.3" y="80.7">R4</text>
<text x="126.3" y="83.5">1K</text>
<text x="261" y="82.9">S4</text>
<text x="96.2" y="86.3">1N4734 5.6V</text>
<text x="167.7" y="89.5">J2</text>
<text x="238.6" y="86.6">DUTY DOWN</text>
<text x="51.1" y="90">D2</text>
<text x="80.9" y="92">R3</text>
<text x="80.9" y="94.9">100K</text>
<text x="114.1" y="93.2">C1</text>
<text x="127.7" y="90.3">U1</text>
<text x="374.7" y="95.1">YELLOW PULSE</text>
<text x="31.3" y="99.7">R2</text>
<text x="51.1" y="97.4">1N4004</text>
<text x="114.1" y="96">10u</text>
<text x="167.7" y="100.8">Header 2</text>
<text x="241.4" y="100.8">CYCLE UP</text>
<text x="261" y="97.1">S5</text>
<text x="323.6" y="98">P1</text>
<text x="379.8" y="97.7">D13</text>
<text x="31.3" y="104.8">47K</text>
<text x="127.7" y="102.8">Optoisolator1</text>
<text x="126" y="109.1">Q1</text>
<text x="126" y="111.9">2N5088</text>
<text x="261" y="111.3">S6</text>
<text x="96.2" y="117.6">D6</text>
<text x="238.6" y="115">CYCLE DOWN</text>
<text x="377.5" y="117.9">GREEN SYNC OK</text>
<text x="96.2" y="120.4">1N914</text>
<text x="261" y="125.5">S7</text>
<text x="379.8" y="120.4">D14-A</text>
<text x="244.2" y="129.2">SHIFT</text>
<text x="379.8" y="137.5">D14-B</text>
<text x="380.3" y="134.9">RED SYNK NOK</text>
<text x="181.9" y="140.6">D11 POWER</text>
<text x="323.6" y="143.4">Header 14X2H</text>
<text x="165.1" y="144.3">R15</text>
<text x="171.4" y="144.3">261</text>
<text x="153.2" y="153.7">R14</text>
<text x="377.5" y="152">GREEN POWER</text>
<text x="379.8" y="154.5">D12</text>
<text x="118.3" y="158.5">R13</text>
<text x="124.6" y="158.5">10K</text>
<text x="153.2" y="158.8">1K</text>
<text x="176.2" y="166.2">SW1</text>
<text x="184.7" y="166.2">PULSE</text>
<text x="91.1" y="188.9">PCB1</text>
<text x="170.5" y="188.9">J1</text>
<text x="255.6" y="188">T1</text>
<text x="269.5" y="187.8">R8</text>
<text x="243.7" y="194.3">D7</text>
<text x="243.7" y="197.1">1N914</text>
<text x="269.5" y="192.9">22.1</text>
<text x="287.1" y="197.1">Q4</text>
<text x="255.6" y="204">78601/8C</text>
<text x="287.1" y="200">SCR</text>
<text x="74.1" y="208.8">ICSP</text>
<text x="221.3" y="207.6">R6</text>
<text x="242.3" y="208.5">Q2</text>
<text x="337.8" y="206">TB1</text>
<text x="221.3" y="212.8">261</text>
<text x="242.3" y="211.3">2N3904</text>
<text x="267.2" y="215.3">C2</text>
<text x="303.5" y="214.2">C3</text>
<text x="267.2" y="218.2">10u</text>
<text x="303.8" y="217.3">0.033u</text>
<text x="302.1" y="222.7">R16</text>
<text x="302.1" y="225.6">47</text>
<text x="315.1" y="223">MOV1</text>
<text x="315.1" y="225.8">MOV-420V</text>
<text x="337.8" y="223">Terminal Block</text>
<text x="74.1" y="228.7">USB</text>
<text x="131.7" y="232.9">R12 10K</text>
<text x="255.6" y="230.7">T2</text>
<text x="269.5" y="230.4">R9</text>
<text x="131.7" y="238.6">R10 10K</text>
<text x="170.5" y="234.4">Header 14X2H</text>
<text x="243.7" y="236.9">D8</text>
<text x="243.7" y="239.8">1N914</text>
<text x="269.5" y="235.5">22.1</text>
<text x="287.1" y="239.8">Q5</text>
<text x="156.1" y="244.6">R11</text>
<text x="287.1" y="242.6">SCR</text>
<text x="156.1" y="249.7">10K</text>
<text x="221.3" y="250.3">R7</text>
<text x="242.3" y="251.1">Q3</text>
<text x="255.6" y="246.6">78601/8C</text>
<text x="221.3" y="255.4">261</text>
<text x="242.3" y="254">2N3904</text>
</g>
<g font-size="2.6" fill="#800000">
<text x="22.9" y="29.8">AC-L</text>
<text x="69.1" y="27">19V</text>
<text x="120.8" y="29.8">5V</text>
<text x="22.8" y="55.4">AC-N</text>
<text x="68.5" y="55.4">GND</text>
<text x="108.2" y="55.4">GND</text>
<text x="151.9" y="63.9">5V</text>
<text x="22.9" y="66.7">AC-L</text>
<text x="306.6" y="100.8">ButtonPin</text>
<text x="340.7" y="100.8">ButtonGND</text>
<text x="306.6" y="106.5">DispDutyClk</text>
<text x="306.6" y="103.7">LitePin</text>
<text x="340.7" y="106.5">DispDutyDI</text>
<text x="340.7" y="103.7">LiteGND</text>
<text x="22.8" y="109.3">AC-N</text>
<text x="150.7" y="112.2">GND</text>
<text x="306.6" y="112.2">DispCycleClk</text>
<text x="306.6" y="109.3">DispDuty5V</text>
<text x="340.7" y="112.2">DispCycleDI</text>
<text x="340.7" y="109.3">DispDutyGND</text>
<text x="306.6" y="117.9">DutyUp</text>
<text x="306.6" y="115">DispCycle5V</text>
<text x="340.7" y="117.9">DutyUpGND</text>
<text x="340.7" y="115">DispCycleGND</text>
<text x="306.6" y="123.6">CycleUp</text>
<text x="306.6" y="120.7">DutyDown</text>
<text x="340.7" y="123.6">CycleUpGND</text>
<text x="340.7" y="120.7">DutyDnGND</text>
<text x="306.6" y="129.2">ShiftButton</text>
<text x="306.6" y="126.4">CycleDown</text>
<text x="340.7" y="129.2">ShiftGND</text>
<text x="340.7" y="126.4">CycleDnGND</text>
<text x="71.3" y="134.9">ZeroPins</text>
<text x="306.6" y="137.8">SyncLiteNOK</text>
<text x="306.6" y="134.9">PwrLite</text>
<text x="306.6" y="132.1">ZeroLiteOK</text>
<text x="340.7" y="134.9">PwrGND</text>
<text x="340.7" y="132.1">SyncGND</text>
<text x="140.6" y="140.6">5V</text>
<text x="210.3" y="171.9">GND</text>
<text x="248.3" y="183.2">5V</text>
<text x="309.3" y="180.4">AC-L</text>
<text x="112.2" y="186.1">5V</text>
<text x="153.5" y="191.7">ButtonPin</text>
<text x="187.5" y="191.8">ButtonGND</text>
<text x="153.5" y="197.4">DispDutyClk</text>
<text x="153.5" y="194.6">LitePin</text>
<text x="187.5" y="197.4">DispDutyDI</text>
<text x="187.5" y="194.6">LiteGND</text>
<text x="153.5" y="203.1">DispCycleClk</text>
<text x="153.5" y="200.3">DispDuty5V</text>
<text x="187.5" y="203.1">Disp2DI</text>
<text x="187.5" y="200.3">DispDutyGND</text>
<text x="153.5" y="208.8">DutyUp</text>
<text x="153.5" y="206">DispCycle5V</text>
<text x="187.5" y="208.8">DutyUpGND</text>
<text x="187.5" y="206">Disp2GND</text>
<text x="262.5" y="208.8">5V</text>
<text x="153.5" y="214.5">CycleUp</text>
<text x="153.5" y="211.6">DutyDown</text>
<text x="187.5" y="214.5">CycleUpGND</text>
<text x="187.5" y="211.6">DutyDnGND</text>
<text x="153.5" y="220.2">ShiftButton</text>
<text x="153.5" y="217.3">CycleDown</text>
<text x="187.5" y="220.2">ShiftGND</text>
<text x="187.5" y="217.3">CycleDnGND</text>
<text x="153.5" y="225.8">PwrLite</text>
<text x="153.5" y="223">ZeroLiteOK</text>
<text x="187.5" y="225.8">PwrGND</text>
<text x="187.5" y="223">SyncGND</text>
<text x="238.6" y="223">GND</text>
<text x="248.3" y="225.8">5V</text>
<text x="153.5" y="228.7">SyncLiteNOK</text>
<text x="261.3" y="228.7">GND</text>
<text x="169" y="240">5V</text>
<text x="207.4" y="242.9">GND</text>
<text x="309.2" y="242.9">AC-N</text>
<text x="68.4" y="251.4">GatePin</text>
<text x="113.9" y="248.6">GND</text>
<text x="238.6" y="265.6">GND</text>
</g>
<g font-size="2.3">
<text x="388.1" y="265.7">1</text>
<text x="393.2" y="265.7">1</text>
<text x="395.3" y="268.5">TEP</text>
</g>
</svg>
